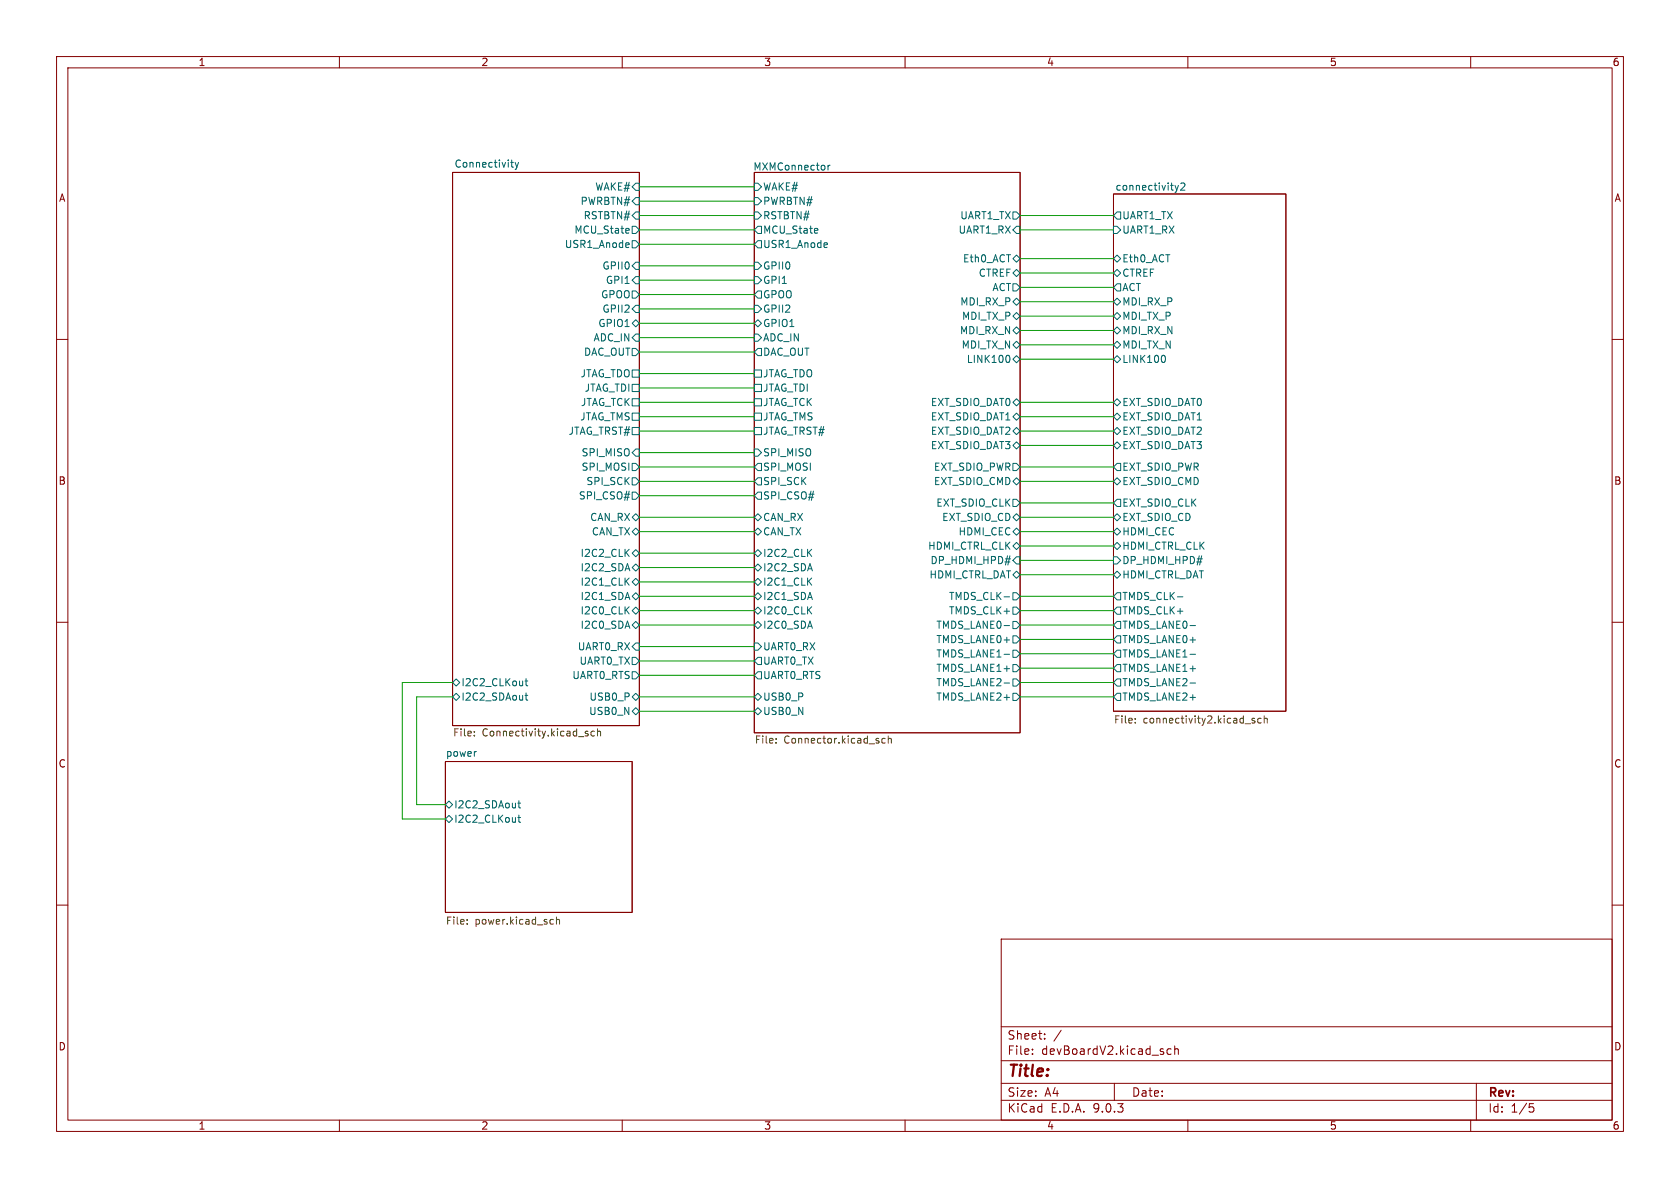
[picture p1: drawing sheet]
<svg xmlns="http://www.w3.org/2000/svg" width="297mm" height="210mm" viewBox="0 0 297 210" stroke-linecap="round" stroke-linejoin="round" font-family="sans-serif">
<g fill="none" stroke="#840000" stroke-width=".18">
<path d="M10 10h277v190h-277zM12 12h273v186h-273zM60 10v2M110 10v2M160 10v2M210 10v2M260 10v2M80 30.5h33v97.8h-33zM133.3 30.5h47v99h-47zM196.8 34.3h30.5v91.4h-30.5zM10 60h2M285 60h2"/>
<path d="M10 110h2M285 110h2M78.7 134.6h33.1v26.7h-33.1zM10 160h2M177 166h108v32h-108zM285 160h2M60 198v2M110 198v2M160 198v2M177 194.5h108M177 191.5h108M177 187.5h108"/>
<path d="M177 181.5h108M182.5 186.3v.1M182.5 185.5v.1M184.7 183.6v.1M184.7 182.8v.1M187.6 182.1l-1.3 2M197 191.5v3M207 185.5l-.4-.1-.3 .3v.4l.2 .2h.5M207.7 185.5l.2-.1 .3 .1 .1 .9M207.7 184.9v1.5M210 198v2M260 198v2"/>
<path d="M261 191.5v6.5M270.4 195.1h.7M270.5 195.7h.4l.3 .3-.2 .5-.5 .1"/>
</g>
<g fill="none" stroke="#006464" stroke-width=".18">
<path d="M90.3 28.7h.5M90.5 29.4l.3 .2M91.1 28.7l.3 .9M91.4 29.6l-.3 .4M91.7 28.7l-.3 .9M111.8 35.6l.6-.7h.6v1.3h-.6zM112.4 32.4h.6v1.3h-.6l-.6-.7zM112.4 37.5h.6v1.2h-.6l-.6-.6zM133.3 34.9h.7l.6 .7-.6 .6h-.7zM133.3 32.4h.7l.6 .6-.6 .7h-.7zM133.3 37.5h.7l.6 .6-.6 .6h-.7zM146.4 29.2v.9"/>
<path d="M146.7 29.2l-.3 .3M179.1 37.5h.6l.6 .6-.6 .6h-.6zM197.5 37.5h.6v1.2h-.6l-.7-.6zM207.7 32.8l.3 .8M208 33.6l-.2 .4M208.3 32.8l-.3 .8M208.8 32.5l.4-.2 .3 .4-.8 .9h.8M111 40.4l.2 .3-.6 .1M111 42.9l.2 .3-.6 .1M111.2 41.2h-.2M111.2 43.7l-.2 .1M111.8 47l.6-.6h.6v1.2h-.6z"/>
<path d="M111.8 51.4h.6l.6 .7-.6 .6h-.6zM111.8 40h.6l.6 .6-.6 .7h-.6zM111.8 59.7l.6-.6h.6v1.2h-.6zM111.8 42.5h.6l.6 .7-.6 .6h-.6zM111.8 57.2l.6-.7 .6 .7-.6 .6zM112.4 54h.6v1.2h-.6l-.6-.6zM112.4 48.9h.6v1.3h-.6l-.6-.7zM133.3 59.1h.7l.6 .6-.6 .6h-.7zM133.3 57.2l.7-.7 .6 .7-.6 .6zM133.3 54h.7l.6 .6-.6 .6h-.7zM133.3 48.9h.7l.6 .6-.6 .7h-.7zM133.3 46.4h.7l.6 .6-.6 .6h-.7z"/>
<path d="M134 51.4h.6v1.3h-.6l-.7-.6zM134 42.5h.6v1.3h-.6l-.7-.6zM134 40h.6v1.3h-.6l-.7-.7zM144.4 40.4l.2 .3-.6 .1M144.5 41.2h-.1M146.1 42.9l.2 .3-.6 .1M146.2 43.7l-.1 .1M179.1 53.3l.6-.6 .6 .6-.6 .7zM179.1 58.4l.6-.6 .6 .6-.6 .7zM179.1 55.9l.6-.7 .6 .7-.6 .6zM179.1 50.2h.6l.6 .6-.6 .6h-.6zM179.1 48.3l.6-.7 .6 .7-.6 .6z"/>
<path d="M179.1 45.7l.6-.6 .6 .6-.6 .7zM179.7 40h.6v1.3h-.6l-.6-.7zM196.8 45.7l.7-.6 .6 .6-.6 .7zM196.8 55.9l.7-.7 .6 .7-.6 .6zM196.8 53.3l.7-.6 .6 .6-.6 .7zM196.8 58.4l.7-.6 .6 .6-.6 .7zM196.8 48.3l.7-.7 .6 .7-.6 .6zM196.8 40h.7l.6 .6-.6 .7h-.7zM197.5 50.2h.6v1.2h-.6l-.7-.6zM111.8 73h1.2v1.3h-1.2zM111.8 70.5h1.2v1.3h-1.2zM111.8 67.9h1.2v1.3h-1.2z"/>
<path d="M111.8 75.6h1.2v1.2h-1.2zM111.8 65.4h1.2v1.3h-1.2zM111.8 61.6h.6l.6 .6-.6 .7h-.6zM112.4 79.4h.6v1.2h-.6l-.6-.6zM133.3 79.4h.7l.6 .6-.6 .6h-.7zM133.3 75.6h1.3v1.2h-1.3zM133.3 67.9h1.3v1.3h-1.3zM133.3 70.5h1.3v1.3h-1.3zM133.3 65.4h1.3v1.3h-1.3zM133.3 73h1.3v1.3h-1.3zM134 61.6h.6v1.3h-.6l-.7-.7zM178.2 62.8a.79 .79 0 0 1 0 1.3"/>
<path d="M179.1 61l.6-.7 .6 .7-.6 .6zM179.1 76.2l.6-.6 .6 .6-.6 .6zM179.1 73.7l.6-.7 .6 .7-.6 .6zM179.1 71.1l.6-.6 .6 .6-.6 .7zM179.1 78.7l.6-.6 .6 .6-.6 .7zM179.7 62.9l.6 .6-.6 .6-.6-.6zM196.8 63.5l.7-.6 .6 .6-.6 .6zM196.8 61l.7-.7 .6 .7-.6 .6zM196.8 71.1l.7-.6 .6 .6-.6 .7zM196.8 73.7l.7-.7 .6 .7-.6 .6zM196.8 76.2l.7-.6 .6 .6-.6 .6zM196.8 78.7l.7-.6 .6 .6-.6 .7z"/>
<path d="M205.7 62.8a.79 .79 0 0 1 0 1.3M111.8 97.8l.6-.6 .6 .6-.6 .6zM111.8 94l.6-.7 .6 .7-.6 .6zM111.8 91.4l.6-.6 .6 .6-.6 .7zM111.8 84.5h.6l.6 .6-.6 .6h-.6zM111.8 81.9h.6l.6 .7-.6 .6h-.6zM111.8 87h.6l.6 .6-.6 .7h-.6zM133.3 94l.7-.7 .6 .7-.6 .6zM134 90.8l.6 .6-.6 .7-.7-.7zM134 97.2l.6 .6-.6 .6-.7-.6zM134 87h.6v1.3h-.6l-.7-.7zM134 81.9h.6v1.3h-.6l-.7-.6z"/>
<path d="M134 84.5h.6v1.2h-.6l-.7-.6zM177.8 98.8h.9M179.1 88.3h.6l.6 .6-.6 .6h-.6zM179.1 85.1l.6-.6 .6 .6-.6 .6zM179.1 91.4l.6-.6 .6 .6-.6 .7zM179.1 81.9h.6l.6 .7-.6 .6h-.6zM179.1 96.5l.6-.6 .6 .6-.6 .7zM179.1 94l.6-.7 .6 .7-.6 .6zM179.7 98.4h.6v1.3h-.6l-.6-.6zM196.8 85.1l.7-.6 .6 .6-.6 .6zM196.8 98.4h.7l.6 .7-.6 .6h-.7zM196.8 96.5l.7-.6 .6 .6-.6 .7z"/>
<path d="M196.8 94l.7-.7 .6 .7-.6 .6zM197.5 88.3h.6v1.2h-.6l-.7-.6zM197.5 81.9h.6v1.3h-.6l-.7-.6zM197.5 90.8l.6 .6-.6 .7-.7-.7zM211.7 98.8h.9M93 120v1l.3 .2M111.8 108l.6-.7 .6 .7-.6 .6zM111.8 110.5l.6-.6 .6 .6-.6 .6zM111.8 105.4l.6-.6 .6 .6-.6 .6zM111.8 102.9l.6-.7 .6 .7-.6 .6zM111.8 100.3l.6-.6 .6 .6-.6 .7zM111.8 116.2h.6l.6 .6-.6 .7h-.6z"/>
<path d="M111.8 118.7h.6l.6 .7-.6 .6h-.6zM112.4 113.7h.6v1.2h-.6l-.6-.6zM133.3 102.9l.7-.7 .6 .7-.6 .6zM133.3 110.5l.7-.6 .6 .6-.6 .6zM133.3 105.4l.7-.6 .6 .6-.6 .6zM133.3 100.3l.7-.6 .6 .6-.6 .7zM133.3 113.7h.7l.6 .6-.6 .6h-.7zM134 107.3l.6 .7-.6 .6-.7-.6zM134 118.7h.6v1.3h-.6l-.7-.6zM134 116.2h.6v1.3h-.6l-.7-.7zM177.5 105.5h1M177.5 110.6h1"/>
<path d="M177.5 115.7h1M179.1 114.9h.6l.6 .7-.6 .6h-.6zM179.1 117.5h.6l.6 .6-.6 .6h-.6zM179.1 112.4h.6l.6 .6-.6 .7h-.6zM179.1 104.8h.6l.6 .6-.6 .6h-.6zM179.1 107.3h.6l.6 .7-.6 .6h-.6zM179.1 109.9h.6l.6 .6-.6 .6h-.6zM179.7 101l.6 .6-.6 .6-.6-.6zM196.8 101.6l.7-.6 .6 .6-.6 .6zM197.5 112.4h.6v1.3h-.6l-.7-.7zM197.5 107.3h.6v1.3h-.6l-.7-.6zM197.5 104.8h.6v1.2h-.6l-.7-.6z"/>
<path d="M197.5 109.9h.6v1.2h-.6l-.7-.6zM197.5 114.9h.6v1.3h-.6l-.7-.6zM197.5 117.5h.6v1.2h-.6l-.7-.6zM208.1 105.5h1M210.4 110.6h1M210.4 115.7h1M80 120.7l.6-.7 .7 .7-.7 .6zM80 123.2l.6-.6 .7 .6-.7 .6zM84.1 132.8h.1M92.8 120.4h.5M92.8 122.9h.5M93 122.5v1.1l.3 .2"/>
<path d="M111.8 125.7l.6-.6 .6 .6-.6 .7zM111.8 123.2l.6-.6 .6 .6-.6 .6zM133.3 125.7l.7-.6 .6 .6-.6 .7zM133.3 123.2l.7-.6 .6 .6-.6 .6zM177.5 120.7h1M179.1 122.6h.6l.6 .6-.6 .6h-.6zM179.1 120h.6l.6 .7-.6 .6h-.6zM197.5 122.6h.6v1.2h-.6l-.7-.6zM197.5 120h.6v1.3h-.6l-.7-.6zM210.4 120.7h1M78.7 144.8l.7-.7 .6 .7-.6 .6zM78.7 142.2l.7-.6 .6 .6-.6 .7z"/>
<path d="M91.5 144.5h.5M91.5 142h.5M91.7 141.5v1.1l.3 .2M91.7 144.1v1.1l.3 .2"/>
</g>
<g fill="none" stroke="#725600" stroke-width=".18">
<path d="M83.9 130v.1M83.9 129.3v.1M103.6 129.7h.3l.1 .2-.2 .2h-.2M103.6 129.3h.3M105.1 129.3h-.4l-.2 .2 .1 .5h.5M105.6 129.4l.2-.1h.3l.1 .8M105.6 128.8v1.3M137.2 131.2v.2M137.2 130.6v.1M156.5 130.6l-.4-.1-.2 .3 .1 .5h.5M157 130.6l.2-.1 .3 .1 .1 .8M157 130.1v1.3"/>
<path d="M200.7 127.7v.1M200.7 127v.1M221.8 127h-.3l-.2 .1 .1 .2 .4 .2v.3h-.5M223 127h-.4l-.2 .2 .1 .6h.5M223.5 127.1l.2-.1h.3v.8M223.5 126.5v1.3M82.6 163.3v.1M82.6 162.6v.1M97.5 162.5l.3 .1M97.8 163.3l-.3 .1M98.4 162.6l.2-.1 .3 .1v.8M98.4 162.1v1.3"/>
</g>
<g fill="none" stroke="#009600" stroke-width=".18">
<path d="M113 35.6h20.3M113 33h20.3M113 38.1h20.3M180.3 38.1h16.5M113 59.7h20.3M113 54.6h20.3M113 57.2h20.3M113 52.1h20.3M113 43.2h20.3M113 49.5h20.3M113 47h20.3M113 40.6h20.3"/>
<path d="M180.3 40.6h16.5M180.3 50.8h16.5M180.3 48.3h16.5M180.3 45.7h16.5M180.3 53.3h16.5M180.3 58.4h16.5M180.3 55.9h16.5M113 62.2h20.3M113 68.6h20.3M113 73.7h20.3M113 71.1h20.3M113 76.2h20.3"/>
<path d="M113 66h20.3M180.3 73.7h16.5M180.3 71.1h16.5M180.3 76.2h16.5M180.3 61h16.5M180.3 63.5h16.5M180.3 78.7h16.5M113 82.6h20.3M113 80h20.3M113 97.8h20.3M113 91.4h20.3M113 94h20.3"/>
<path d="M113 87.6h20.3M113 85.1h20.3M180.3 82.6h16.5M180.3 91.4h16.5M180.3 94h16.5M180.3 85.1h16.5M180.3 88.9h16.5M180.3 99.1h16.5M180.3 96.5h16.5M113 116.8h20.3M113 108h20.3M113 105.4h20.3"/>
<path d="M113 110.5h20.3M113 114.3h20.3M113 102.9h20.3M113 100.3h20.3M113 119.4h20.3M180.3 108h16.5M180.3 105.4h16.5M180.3 110.5h16.5M180.3 115.6h16.5M180.3 118.1h16.5M180.3 113h16.5M180.3 101.6h16.5"/>
<path d="M80 120.7h-8.9v24.1h7.6M80 123.2h-6.3v19h5M113 123.2h20.3M113 125.7h20.3M180.3 120.7h16.5M180.3 123.2h16.5"/>
</g>
<text font-size="2.8" fill="#840000" x="178" y="190.9">Title:</text>
<g font-size="2.1" fill="#840000">
<text x="178" y="184">Sheet:</text>
<text x="178" y="186.7">File:</text>
<text x="184.1" y="186.7">devBoardV2.kicad_sch</text>
<text x="178" y="196.9">KiCad</text>
<text x="178" y="194.1">Size:</text>
<text x="184.7" y="194.1">A4</text>
<text x="185.7" y="196.9">E.D.A.</text>
<text x="193.3" y="196.9">9.0.3</text>
<text x="200" y="194.1">Date:</text>
<text x="263" y="194.3">Rev:</text>
<text x="263" y="196.9">Id:</text>
<text x="267.1" y="196.9">1/5</text>
</g>
<g font-size="1.8" fill="#840000">
<text x="35" y="11.9">1</text>
<text x="85" y="11.9">2</text>
<text x="135" y="11.9">3</text>
<text x="185" y="11.9">4</text>
<text x="235" y="11.9">5</text>
<text x="285" y="11.9">6</text>
<text x="10.3" y="35.9">A</text>
<text x="285.3" y="35.9">A</text>
<text x="10.3" y="85.9">B</text>
<text x="285.3" y="85.9">B</text>
<text x="10.3" y="135.9">C</text>
<text x="285.3" y="135.9">C</text>
<text x="10.3" y="185.9">D</text>
<text x="285.3" y="185.9">D</text>
<text x="35" y="199.9">1</text>
<text x="85" y="199.9">2</text>
<text x="135" y="199.9">3</text>
<text x="185" y="199.9">4</text>
<text x="235" y="199.9">5</text>
<text x="285" y="199.9">6</text>
</g>
<g font-size="1.8" fill="#006464">
<text x="80.3" y="29.7">Connectivity</text>
<text x="105.1" y="33.9">WAKE#</text>
<text x="133.1" y="30.2">MXMConnector</text>
<text x="134.8" y="33.9">WAKE#</text>
<text x="197.1" y="33.8">connectivity2</text>
<text x="101.4" y="41.5">MCU_State</text>
<text x="102.5" y="36.4">PWRBTN#</text>
<text x="103.1" y="39">RSTBTN#</text>
<text x="134.8" y="36.4">PWRBTN#</text>
<text x="134.8" y="39">RSTBTN#</text>
<text x="134.8" y="41.5">MCU_State</text>
<text x="169.4" y="41.5">UART1_RX</text>
<text x="169.7" y="39">UART1_TX</text>
<text x="198.3" y="41.5">UART1_RX</text>
<text x="198.3" y="39">UART1_TX</text>
<text x="99.8" y="44">USR1_Anode</text>
<text x="106.4" y="47.9">GPII0</text>
<text x="134.8" y="47.9">GPII0</text>
<text x="134.8" y="44">USR1_Anode</text>
<text x="170.1" y="46.6">Eth0_ACT</text>
<text x="198.3" y="46.6">Eth0_ACT</text>
<text x="106.2" y="52.9">GPOO</text>
<text x="107" y="50.4">GPI1</text>
<text x="134.8" y="52.9">GPOO</text>
<text x="134.8" y="50.4">GPI1</text>
<text x="172.9" y="49.1">CTREF</text>
<text x="175.4" y="51.7">ACT</text>
<text x="198.3" y="51.7">ACT</text>
<text x="198.3" y="49.1">CTREF</text>
<text x="105.7" y="58">GPIO1</text>
<text x="106.4" y="55.5">GPII2</text>
<text x="134.8" y="58">GPIO1</text>
<text x="134.8" y="55.5">GPII2</text>
<text x="169.6" y="59.3">MDI_RX_N</text>
<text x="169.7" y="54.2">MDI_RX_P</text>
<text x="170" y="56.7">MDI_TX_P</text>
<text x="198.3" y="56.7">MDI_TX_P</text>
<text x="198.3" y="54.2">MDI_RX_P</text>
<text x="198.3" y="59.3">MDI_RX_N</text>
<text x="103.1" y="63.1">DAC_OUT</text>
<text x="104.8" y="60.6">ADC_IN</text>
<text x="134.8" y="60.6">ADC_IN</text>
<text x="134.8" y="63.1">DAC_OUT</text>
<text x="169.9" y="61.8">MDI_TX_N</text>
<text x="170.8" y="64.4">LINK100</text>
<text x="198.3" y="64.4">LINK100</text>
<text x="198.3" y="61.8">MDI_TX_N</text>
<text x="102.5" y="66.9">JTAG_TDO</text>
<text x="102.6" y="72">JTAG_TCK</text>
<text x="103.3" y="69.4">JTAG_TDI</text>
<text x="134.8" y="69.4">JTAG_TDI</text>
<text x="134.8" y="72">JTAG_TCK</text>
<text x="134.8" y="66.9">JTAG_TDO</text>
<text x="164.5" y="72">EXT_SDIO_DAT0</text>
<text x="198.3" y="72">EXT_SDIO_DAT0</text>
<text x="100.4" y="77.1">JTAG_TRST#</text>
<text x="102.5" y="74.5">JTAG_TMS</text>
<text x="134.8" y="77.1">JTAG_TRST#</text>
<text x="134.8" y="74.5">JTAG_TMS</text>
<text x="164.5" y="77.1">EXT_SDIO_DAT2</text>
<text x="164.5" y="74.5">EXT_SDIO_DAT1</text>
<text x="198.3" y="74.5">EXT_SDIO_DAT1</text>
<text x="198.3" y="77.1">EXT_SDIO_DAT2</text>
<text x="102.7" y="80.9">SPI_MISO</text>
<text x="102.7" y="83.4">SPI_MOSI</text>
<text x="134.8" y="83.4">SPI_MOSI</text>
<text x="134.8" y="80.9">SPI_MISO</text>
<text x="164.5" y="79.6">EXT_SDIO_DAT3</text>
<text x="165" y="83.4">EXT_SDIO_PWR</text>
<text x="198.3" y="83.4">EXT_SDIO_PWR</text>
<text x="198.3" y="79.6">EXT_SDIO_DAT3</text>
<text x="102.2" y="88.5">SPI_CSO#</text>
<text x="103.6" y="86">SPI_SCK</text>
<text x="134.8" y="88.5">SPI_CSO#</text>
<text x="134.8" y="86">SPI_SCK</text>
<text x="165" y="86">EXT_SDIO_CMD</text>
<text x="165.4" y="89.8">EXT_SDIO_CLK</text>
<text x="198.3" y="86">EXT_SDIO_CMD</text>
<text x="198.3" y="89.8">EXT_SDIO_CLK</text>
<text x="104.2" y="92.3">CAN_RX</text>
<text x="104.5" y="94.8">CAN_TX</text>
<text x="134.8" y="94.8">CAN_TX</text>
<text x="134.8" y="92.3">CAN_RX</text>
<text x="166.5" y="92.3">EXT_SDIO_CD</text>
<text x="169.4" y="94.8">HDMI_CEC</text>
<text x="198.3" y="92.3">EXT_SDIO_CD</text>
<text x="198.3" y="94.8">HDMI_CEC</text>
<text x="102.5" y="98.7">I2C2_CLK</text>
<text x="102.5" y="101.2">I2C2_SDA</text>
<text x="134.8" y="98.7">I2C2_CLK</text>
<text x="134.8" y="101.2">I2C2_SDA</text>
<text x="164" y="97.4">HDMI_CTRL_CLK</text>
<text x="164.4" y="99.9">DP_HDMI_HPD#</text>
<text x="198.3" y="99.9">DP_HDMI_HPD#</text>
<text x="198.3" y="97.4">HDMI_CTRL_CLK</text>
<text x="102.5" y="106.3">I2C1_SDA</text>
<text x="102.5" y="103.7">I2C1_CLK</text>
<text x="134.8" y="103.7">I2C1_CLK</text>
<text x="134.8" y="106.3">I2C1_SDA</text>
<text x="164.2" y="102.5">HDMI_CTRL_DAT</text>
<text x="167.7" y="106.3">TMDS_CLK-</text>
<text x="198.3" y="102.5">HDMI_CTRL_DAT</text>
<text x="198.3" y="106.3">TMDS_CLK-</text>
<text x="102.5" y="108.8">I2C0_CLK</text>
<text x="102.5" y="111.4">I2C0_SDA</text>
<text x="134.8" y="111.4">I2C0_SDA</text>
<text x="134.8" y="108.8">I2C0_CLK</text>
<text x="165.4" y="113.9">TMDS_LANE0+</text>
<text x="165.4" y="111.4">TMDS_LANE0-</text>
<text x="167.7" y="108.8">TMDS_CLK+</text>
<text x="198.3" y="113.9">TMDS_LANE0+</text>
<text x="198.3" y="108.8">TMDS_CLK+</text>
<text x="198.3" y="111.4">TMDS_LANE0-</text>
<text x="102.1" y="115.2">UART0_RX</text>
<text x="102.4" y="117.7">UART0_TX</text>
<text x="134.8" y="115.2">UART0_RX</text>
<text x="134.8" y="117.7">UART0_TX</text>
<text x="165.4" y="116.4">TMDS_LANE1-</text>
<text x="165.4" y="119">TMDS_LANE1+</text>
<text x="198.3" y="116.4">TMDS_LANE1-</text>
<text x="198.3" y="119">TMDS_LANE1+</text>
<text x="81.5" y="121.5">I2C2_CLKout</text>
<text x="81.5" y="124.1">I2C2_SDAout</text>
<text x="101.1" y="120.2">UART0_RTS</text>
<text x="104.1" y="124.1">USB0_P</text>
<text x="134.8" y="124.1">USB0_P</text>
<text x="134.8" y="120.2">UART0_RTS</text>
<text x="165.4" y="124.1">TMDS_LANE2+</text>
<text x="165.4" y="121.5">TMDS_LANE2-</text>
<text x="198.3" y="124.1">TMDS_LANE2+</text>
<text x="198.3" y="121.5">TMDS_LANE2-</text>
<text x="104" y="126.6">USB0_N</text>
<text x="134.8" y="126.6">USB0_N</text>
<text x="78.7" y="133.9">power</text>
<text x="80.2" y="143.1">I2C2_SDAout</text>
<text x="80.2" y="145.6">I2C2_CLKout</text>
</g>
<g font-size="1.8" fill="#725600">
<text x="80" y="130.5">File:</text>
<text x="85.2" y="130.5">Connectivity.kicad_sch</text>
<text x="133.3" y="131.8">File:</text>
<text x="138.6" y="131.8">Connector.kicad_sch</text>
<text x="196.8" y="128.2">File:</text>
<text x="202.1" y="128.2">connectivity2.kicad_sch</text>
<text x="78.7" y="163.8">File:</text>
<text x="84" y="163.8">power.kicad_sch</text>
</g>
</svg>
